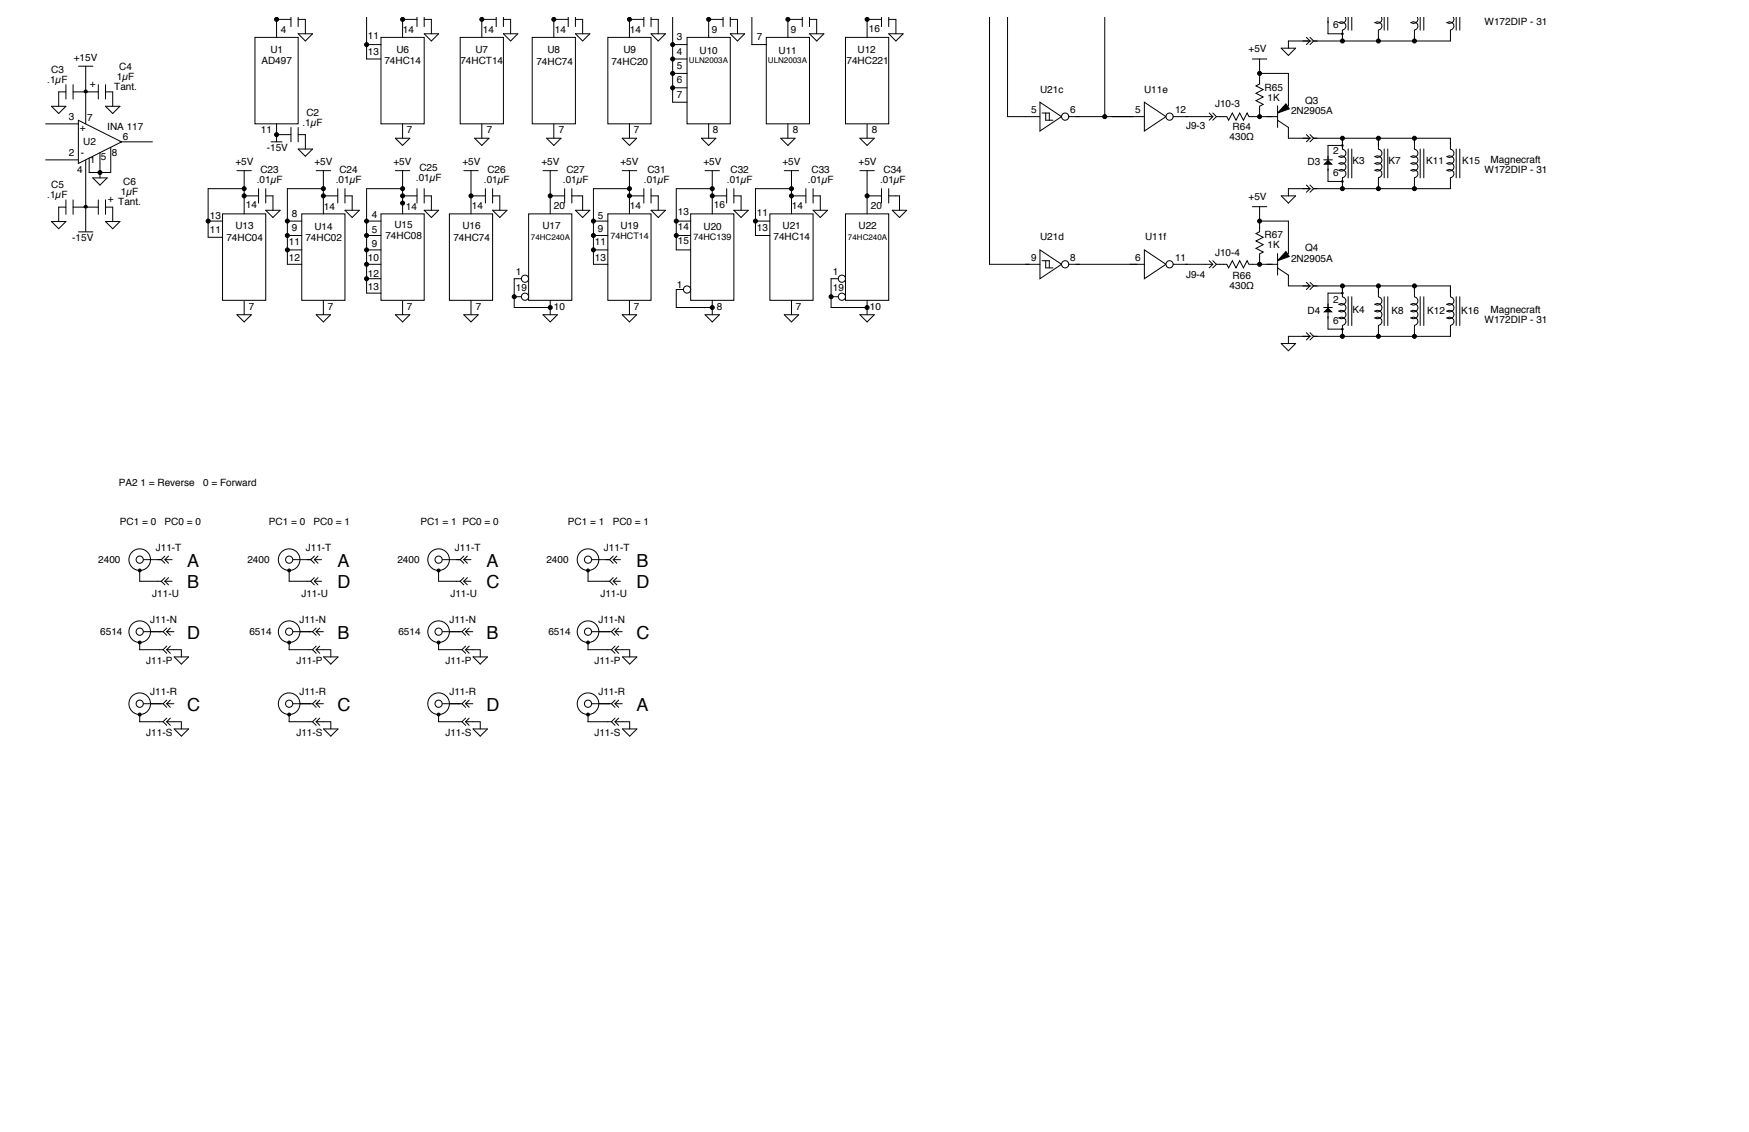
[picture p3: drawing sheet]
<svg xmlns="http://www.w3.org/2000/svg" width="432mm" height="279mm" viewBox="0 0 432 279" stroke-linecap="round" stroke-linejoin="round" font-family="sans-serif">
<g fill="none" stroke="#000" stroke-width=".25">
<path d="M19.4 16.3h3.5M21.2 16.3v14.3M11.3 39.5h8M12.7 26.2h3.6l-1.8 1.8zM16.3 20.9v3.6M16.3 22.7h-1.8v3.5M18 20.9v3.6M18 22.7h6.3M19.3 30.6h-8M19.3 29.7l10.7 5.3-10.7 5.4zM21.2 39.6v17.5M24.3 20.9v3.6"/>
<path d="M24.7 37.7v6.2M26 20.9v3.6M26 22.7h1.8v3.5M26 26.2h3.6l-1.8 1.8zM27.3 36.4v6.2h-5.3v-3.6M37.6 35h-8M12.7 54.7h3.6l-1.8 1.8zM16.3 51.1h-1.8v3.6M16.3 49.3v3.6M18 51.1h6.3M18 49.3v3.6M19.4 57.2h3.5"/>
<path d="M22.9 43.9h3.6l-1.8 1.8zM24.3 49.3v3.6M26 49.3v3.6M26 51.1h1.8v3.6M26 54.7h3.6l-1.8 1.8z"/>
<circle cx="21.2" cy="22.6" r=".36"/>
<circle cx="21.2" cy="51" r=".36"/>
<circle cx="24.7" cy="42.6" r=".49"/>
</g>
<g fill="#000">
<circle cx="21.2" cy="22.6" r=".36"/>
<circle cx="21.2" cy="51" r=".36"/>
<circle cx="24.7" cy="42.6" r=".49"/>
</g>
<path d="M169.6 9.2h10.7v21.4h-10.7z" fill="#fff"/>
<g fill="none" stroke="#000" stroke-width=".25">
<path d="M166.1 4.2v21h3.5M166.1 11h3.5M166.1 14.6h3.5M166.1 18.1h3.5M169.6 9.2h10.7v21.4h-10.7zM175 4.2v5M175 4.8h3.5M178.5 4.2v2.4M180.3 4.2v2.4M180.3 4.8h1.8v3.5M180.3 8.3h3.5l-1.7 1.8zM316.3 11.9h3.6l-1.8 1.8z"/>
<path d="M318.1 10.1v1.8M360.4 4.2v3.3M166.1 21.7h3.5M173.2 34.1h3.5l-1.7 1.8zM175 30.6v3.5M274.5 28.8h8M282.5 25.2l5.4 3.6-5.4 3.5zM244.3 65.2h9.8M360.4 73.2v7.1"/>
<circle cx="166.1" cy="14.6" r=".49"/>
<circle cx="166.1" cy="11" r=".49"/>
<circle cx="166.1" cy="18.1" r=".49"/>
<circle cx="175" cy="4.8" r=".49"/>
<circle cx="166.1" cy="21.7" r=".49"/>
</g>
<g fill="#000">
<circle cx="166.1" cy="11" r=".49"/>
<circle cx="166.1" cy="14.6" r=".49"/>
<circle cx="166.1" cy="18.1" r=".49"/>
<circle cx="175" cy="4.8" r=".49"/>
<circle cx="166.1" cy="21.7" r=".49"/>
</g>
<circle cx="288.7" cy="28.8" r=".89" fill="#fff"/>
<g fill="none" stroke="#000" stroke-width=".25">
<path d="M289.6 28.8h8M279 65.2h3.5M282.5 61.7l5.4 3.5-5.4 3.6z"/>
<circle cx="288.7" cy="28.8" r=".89"/>
</g>
<circle cx="288.7" cy="65.2" r=".89" fill="#fff"/>
<g fill="none" stroke="#000" stroke-width=".25">
<path d="M309.2 14.6h3.6M311 14.6v6.1l-.9 .5 1.8 .9-1.8 .9 1.8 .9-1.8 .9 1.8 1-.9 .4v2.6M311 18.1h7.1v8l-.2 .2M322.5 9.2l.9 .9-.9 .9M323.4 9.2l.9 .9-.9 .9M327.9 4.2v4.1h3.5M332.2 4.2a1.08 1.08 0 0 1-.3 1.4 1.08 1.08 0 0 1-1.4 0l.6-.2 .7 .1 .4 .5 .1 .6-.3 .6-.6 .3v2.6M332.8 4.2v3.3M333.7 4.2v3.3M341 4.2a1.08 1.08 0 0 1-.2 1.4 1.08 1.08 0 0 1-1.4 0l.6-.2 .7 .1 .4 .5 .1 .6-.3 .6-.6 .3v2.6M341.7 4.2v3.3M342.6 4.2v3.3"/>
<path d="M349.9 4.2a1.08 1.08 0 0 1-.2 1.4 1.08 1.08 0 0 1-1.4 0l.6-.2 .7 .1 .4 .5 .1 .6-.3 .6-.6 .3v2.6M350.6 4.2v3.3M351.5 4.2v3.3M358.8 4.2a1.08 1.08 0 0 1-.2 1.4 1.08 1.08 0 0 1-1.4 0l.6-.2 .7 .1 .4 .5 .1 .6-.3 .6-.6 .3v2.6h-40M359.5 4.2v3.3M253.2 28.8h3.5M256.7 25.2l5.4 3.6-5.4 3.5zM315.4 28.8h-7.1l-.4-.9-.9 1.8-.9-1.8-.9 1.8-1-1.8-.9 1.8-.4-.9h-.8M315.4 29.7l2.7 1.8v2.6h40v2.7l.6 .3 .3 .5-.1 .7-.4 .4-.7 .2-.6-.2a1.09 1.09 0 0 1 1.5 .1 1.09 1.09 0 0 1 0 1.4 1.09 1.09 0 0 1-1.5 .1 1.09 1.09 0 0 1 1.5 .1 1.09 1.09 0 0 1 0 1.5 1.09 1.09 0 0 1-1.5 .1l.6-.2 .7 .2 .4 .4 .1 .7-.3 .5-.6 .3v2.7h-40v1.7M315.4 26.1v5.4M317.5 25.6l.8 1.3-2.9 1zM322.5 33.2l.9 .9-.9 .9"/>
<path d="M323.4 33.2l.9 .9-.9 .9M326.8 39.5h2.1M327.9 39.6l.9 .9h-1.8zM331.4 34.1v2.7l.6 .3 .3 .5-.1 .7-.4 .4-.7 .2-.6-.2a1.09 1.09 0 0 1 1.5 .1 1.09 1.09 0 0 1 0 1.4 1.09 1.09 0 0 1-1.5 .1 1.09 1.09 0 0 1 1.5 .1 1.09 1.09 0 0 1 0 1.5 1.09 1.09 0 0 1-1.5 .1l.6-.2 .7 .2 .4 .4 .1 .7-.3 .5-.6 .3v2.7M331.4 35.9h-3.5v8.9h3.5M332.8 36.8v7.1M333.7 36.8v7.1M340.3 34.1v2.7l.6 .3 .3 .5-.1 .7-.4 .4-.7 .2-.6-.2a1.09 1.09 0 0 1 1.5 .1 1.09 1.09 0 0 1 0 1.4 1.09 1.09 0 0 1-1.5 .1 1.09 1.09 0 0 1 1.5 .1 1.09 1.09 0 0 1 0 1.5 1.09 1.09 0 0 1-1.5 .1l.6-.2 .7 .2 .4 .4 .1 .7-.3 .5-.6 .3v2.7M341.7 36.8v7.1M342.6 36.8v7.1M349.2 34.1v2.7l.6 .3 .3 .5-.1 .7-.4 .4-.7 .2-.6-.2a1.09 1.09 0 0 1 1.5 .1 1.09 1.09 0 0 1 0 1.4 1.09 1.09 0 0 1-1.5 .1 1.09 1.09 0 0 1 1.5 .1 1.09 1.09 0 0 1 0 1.5 1.09 1.09 0 0 1-1.5 .1l.6-.2 .7 .2 .4 .4 .1 .7-.3 .5-.6 .3v2.7M350.6 36.8v7.1"/>
<path d="M351.5 36.8v7.1M359.5 36.8v7.1M360.4 36.8v7.1M309.2 51h3.6M311 51v6.2l-.9 .4 1.8 1-1.8 .9 1.8 .9-1.8 .9 1.8 .9-.9 .5v2.5M311 54.6h7.1v8l-.2 .1M316.3 48.3h3.6l-1.8 1.8zM322.5 45.7l.9 .9-.9 .9M323.4 45.7l.9 .9-.9 .9M289.6 65.2h8M302.1 65.2h.8l.4 .9 .9-1.8 1 1.8 .9-1.8 .9 1.8 .9-1.8 .4 .9h7.1M315.4 66.1l2.7 1.8v2.7h40v2.6l.6 .3 .3 .6-.1 .6-.4 .5-.7 .1-.6-.2a1.09 1.09 0 0 1 1.5 .1 1.09 1.09 0 0 1 0 1.5 1.09 1.09 0 0 1-1.5 .1 1.09 1.09 0 0 1 1.5 .1 1.09 1.09 0 0 1 0 1.5 1.09 1.09 0 0 1-1.5 .1l.6-.2 .7 .1 .4 .5 .1 .6-.3 .6-.6 .2v2.7h-40v1.8"/>
<path d="M315.4 62.6v5.3M317.5 62.1l.8 1.2-2.9 1zM322.5 69.7l.9 .9-.9 .9M323.4 69.7l.9 .9-.9 .9M326.8 75.9h2.1M327.9 76.1l.9 .9h-1.8zM331.4 70.6v2.6l.6 .3 .3 .6-.1 .6-.4 .5-.7 .1-.6-.2a1.09 1.09 0 0 1 1.5 .1 1.09 1.09 0 0 1 0 1.5 1.09 1.09 0 0 1-1.5 .1 1.09 1.09 0 0 1 1.5 .1 1.09 1.09 0 0 1 0 1.5 1.09 1.09 0 0 1-1.5 .1l.6-.2 .7 .1 .4 .5 .1 .6-.3 .6-.6 .2v2.7M331.4 72.3h-3.5v8.9h3.5M332.8 73.2v7.1M333.7 73.2v7.1M340.3 70.6v2.6l.6 .3 .3 .6-.1 .6-.4 .5-.7 .1-.6-.2a1.09 1.09 0 0 1 1.5 .1 1.09 1.09 0 0 1 0 1.5 1.09 1.09 0 0 1-1.5 .1 1.09 1.09 0 0 1 1.5 .1 1.09 1.09 0 0 1 0 1.5 1.09 1.09 0 0 1-1.5 .1l.6-.2 .7 .1 .4 .5 .1 .6-.3 .6-.6 .2v2.7M341.7 73.2v7.1"/>
<path d="M342.6 73.2v7.1M349.2 70.6v2.6l.6 .3 .3 .6-.1 .6-.4 .5-.7 .1-.6-.2a1.09 1.09 0 0 1 1.5 .1 1.09 1.09 0 0 1 0 1.5 1.09 1.09 0 0 1-1.5 .1 1.09 1.09 0 0 1 1.5 .1 1.09 1.09 0 0 1 0 1.5 1.09 1.09 0 0 1-1.5 .1l.6-.2 .7 .1 .4 .5 .1 .6-.3 .6-.6 .2v2.7M350.6 73.2v7.1M351.5 73.2v7.1M359.5 73.2v7.1M316.3 84.8h3.6l-1.8 1.8zM322.5 82.1l.9 .9-.9 .9M323.4 82.1l.9 .9-.9 .9"/>
<circle cx="311" cy="18.1" r=".49"/>
<circle cx="331.4" cy="8.3" r=".19"/>
<circle cx="331.4" cy="10.1" r=".49"/>
<circle cx="340.3" cy="10.1" r=".49"/>
<circle cx="349.2" cy="10.1" r=".49"/>
<circle cx="311" cy="28.8" r=".49"/>
<circle cx="331.4" cy="35.9" r=".19"/>
<circle cx="331.4" cy="34.1" r=".49"/>
<circle cx="340.3" cy="34.1" r=".49"/>
<circle cx="349.2" cy="34.1" r=".49"/>
<circle cx="311" cy="54.6" r=".49"/>
<circle cx="331.4" cy="44.8" r=".19"/>
<circle cx="331.4" cy="46.6" r=".49"/>
<circle cx="340.3" cy="46.6" r=".49"/>
<circle cx="349.2" cy="46.6" r=".49"/>
<circle cx="288.7" cy="65.2" r=".89"/>
<circle cx="311" cy="65.2" r=".49"/>
<circle cx="331.4" cy="72.3" r=".19"/>
<circle cx="331.4" cy="70.6" r=".49"/>
<circle cx="340.3" cy="70.6" r=".49"/>
<circle cx="349.2" cy="70.6" r=".49"/>
<circle cx="331.4" cy="81.2" r=".19"/>
<circle cx="331.4" cy="83" r=".49"/>
<circle cx="340.3" cy="83" r=".49"/>
<circle cx="349.2" cy="83" r=".49"/>
</g>
<g fill="#000">
<path d="M317.5 25.6l.8 1.3-2.9 1zM327.9 39.6l.9 .9h-1.8zM317.5 62.1l.8 1.2-2.9 1zM327.9 76.1l.9 .9h-1.8z"/>
<circle cx="311" cy="18.1" r=".49"/>
<circle cx="331.4" cy="8.3" r=".19"/>
<circle cx="331.4" cy="10.1" r=".49"/>
<circle cx="340.3" cy="10.1" r=".49"/>
<circle cx="349.2" cy="10.1" r=".49"/>
<circle cx="311" cy="28.8" r=".49"/>
<circle cx="331.4" cy="35.9" r=".19"/>
<circle cx="331.4" cy="34.1" r=".49"/>
<circle cx="340.3" cy="34.1" r=".49"/>
<circle cx="349.2" cy="34.1" r=".49"/>
<circle cx="311" cy="54.6" r=".49"/>
<circle cx="331.4" cy="44.8" r=".19"/>
<circle cx="331.4" cy="46.6" r=".49"/>
<circle cx="340.3" cy="46.6" r=".49"/>
<circle cx="349.2" cy="46.6" r=".49"/>
<circle cx="311" cy="65.2" r=".49"/>
<circle cx="331.4" cy="72.3" r=".19"/>
<circle cx="331.4" cy="70.6" r=".49"/>
<circle cx="340.3" cy="70.6" r=".49"/>
<circle cx="349.2" cy="70.6" r=".49"/>
<circle cx="331.4" cy="81.2" r=".19"/>
<circle cx="331.4" cy="83" r=".49"/>
<circle cx="340.3" cy="83" r=".49"/>
<circle cx="349.2" cy="83" r=".49"/>
</g>
<path d="M323.4 10.1h.9M323.4 34.1h.9M323.4 46.6h.9M323.4 70.6h.9M323.4 83h.9" fill="none" stroke="#fff" stroke-width=".25"/>
<circle cx="263" cy="28.8" r=".89" fill="#fff"/>
<g fill="none" stroke="#000" stroke-width=".25">
<path d="M257.3 27.9h1.8v1.8M258.2 27.9v1.8h1.7M263.9 28.8h2.6M253.2 65.2h3.5M256.7 61.7l5.4 3.5-5.4 3.6z"/>
<circle cx="263" cy="28.8" r=".89"/>
</g>
<circle cx="263" cy="65.2" r=".89" fill="#fff"/>
<g fill="none" stroke="#000" stroke-width=".25">
<path d="M244.3 4.2v61M248.7 4.2v24.6h4.5M272.7 4.2v24.6M265.6 28.8h14.3M257.3 64.3h1.8v1.8M258.2 64.3v1.8h1.7M280.7 65.2h-16.8"/>
<circle cx="272.7" cy="28.8" r=".49"/>
<circle cx="263" cy="65.2" r=".89"/>
</g>
<circle cx="272.7" cy="28.8" r=".49" fill="#000"/>
<path d="M94.1 9.2h10.6v21.4h-10.6z" fill="#fff"/>
<g fill="none" stroke="#000" stroke-width=".25">
<path d="M90.5 4.2v10.4h3.6M90.5 11h3.6M94.1 9.2h10.6v21.4h-10.6zM99.4 4.2v5M99.4 4.8h3.5M102.9 4.2v2.4M104.7 4.2v2.4M104.7 4.8h1.8v3.5M104.7 8.3h3.6l-1.8 1.8zM97.6 34.1h3.6l-1.8 1.8zM99.4 30.6v3.5M212.3 34.1h3.6l-1.8 1.8z"/>
<path d="M214.1 30.6v3.5"/>
<circle cx="90.5" cy="11" r=".49"/>
<circle cx="99.4" cy="4.8" r=".49"/>
</g>
<g fill="#000">
<circle cx="90.5" cy="11" r=".49"/>
<circle cx="99.4" cy="4.8" r=".49"/>
</g>
<path d="M208.7 9.2h10.7v21.4h-10.7z" fill="#fff"/>
<g fill="none" stroke="#000" stroke-width=".25">
<path d="M208.7 9.2h10.7v21.4h-10.7zM214.1 4.8h3.5M214.1 4.2v5M217.6 4.2v2.4M219.4 4.2v2.4M219.4 4.8h1.8v3.5M219.4 8.3h3.6l-1.8 1.8z"/>
<circle cx="214.1" cy="4.8" r=".49"/>
</g>
<circle cx="214.1" cy="4.8" r=".49" fill="#000"/>
<path d="M74.5 52.8h10.7v21.3h-10.7z" fill="#fff"/>
<g fill="none" stroke="#000" stroke-width=".25">
<path d="M70.9 54.6h3.6M70.9 58.1h3.6M74.5 52.8h10.7v21.3h-10.7zM78.1 42.1h3.5M79.8 48.3h3.6M79.8 42.1v10.7M79.8 46.6h-8.9v18.6h3.6M83.4 46.6v3.5M85.2 46.6v3.5M85.2 48.3h1.7v3.6M85.2 51.9h3.5l-1.8 1.8zM70.9 61.7h3.6"/>
<path d="M78.1 77.7h3.5l-1.8 1.8zM79.8 74.1v3.6M97.6 77.7h3.6l-1.8 1.8zM99.4 74.1v3.6"/>
<circle cx="70.9" cy="58.1" r=".49"/>
<circle cx="70.9" cy="54.6" r=".49"/>
<circle cx="79.8" cy="46.6" r=".49"/>
<circle cx="79.8" cy="48.3" r=".49"/>
<circle cx="70.9" cy="61.7" r=".49"/>
</g>
<g fill="#000">
<circle cx="70.9" cy="54.6" r=".49"/>
<circle cx="70.9" cy="58.1" r=".49"/>
<circle cx="79.8" cy="46.6" r=".49"/>
<circle cx="79.8" cy="48.3" r=".49"/>
<circle cx="70.9" cy="61.7" r=".49"/>
</g>
<path d="M94.1 52.8h10.6v21.3h-10.6z" fill="#fff"/>
<g fill="none" stroke="#000" stroke-width=".25">
<path d="M90.5 46.6v25.7h3.6M90.5 54.6h3.6M90.5 58.1h3.6M90.6 46.6h8.7M94.1 52.8h10.6v21.3h-10.6zM97.6 42.1h3.6M99.4 42.1v10.7M99.4 48.3h3.5M102.9 46.6v3.5M104.7 46.6v3.5M104.7 48.3h1.8v3.6M104.7 51.9h3.6l-1.8 1.8z"/>
<path d="M90.5 68.8h3.6M90.5 65.2h3.6M94.1 61.7h-3.6"/>
<circle cx="90.5" cy="54.6" r=".49"/>
<circle cx="90.5" cy="58.1" r=".49"/>
<circle cx="99.4" cy="48.3" r=".49"/>
<circle cx="99.4" cy="50.1" r=".49"/>
<circle cx="99.4" cy="46.6" r=".49"/>
<circle cx="186.5" cy="54.6" r=".49"/>
<circle cx="90.5" cy="68.8" r=".49"/>
<circle cx="90.5" cy="61.7" r=".49"/>
<circle cx="90.5" cy="65.2" r=".49"/>
</g>
<g fill="#000">
<circle cx="90.5" cy="54.6" r=".49"/>
<circle cx="90.5" cy="58.1" r=".49"/>
<circle cx="99.4" cy="48.3" r=".49"/>
<circle cx="99.4" cy="50.1" r=".49"/>
<circle cx="99.4" cy="46.6" r=".49"/>
<circle cx="186.5" cy="54.6" r=".49"/>
<circle cx="90.5" cy="68.8" r=".49"/>
<circle cx="90.5" cy="61.7" r=".49"/>
<circle cx="90.5" cy="65.2" r=".49"/>
</g>
<path d="M190.1 52.8h10.6v21.3h-10.6z" fill="#fff"/>
<g fill="none" stroke="#000" stroke-width=".25">
<path d="M186.5 54.6h3.6M190.1 52.8h10.6v21.3h-10.6zM195.4 42.1v10.7M195.4 46.6h-8.9v11.5h3.6M195.4 48.3h3.6M197.2 42.1h-3.6M199 46.6v3.5M200.7 46.6v3.5M200.7 48.3h1.8v3.6M200.7 51.9h3.6l-1.8 1.8zM193.6 77.7h3.6l-1.8 1.8zM195.4 74.1v3.6"/>
<circle cx="195.4" cy="46.6" r=".49"/>
<circle cx="195.4" cy="48.3" r=".49"/>
</g>
<g fill="#000">
<circle cx="195.4" cy="46.6" r=".49"/>
<circle cx="195.4" cy="48.3" r=".49"/>
</g>
<path d="M131.4 9.2h10.7v21.4h-10.7z" fill="#fff"/>
<g fill="none" stroke="#000" stroke-width=".25">
<path d="M131.4 9.2h10.7v21.4h-10.7zM136.7 4.2v5M136.7 4.8h3.6M140.3 4.2v2.4M142.1 4.2v2.4M142.1 4.8h1.7v3.5M142.1 8.3h3.5l-1.8 1.8zM135 34.1h3.5l-1.8 1.8zM136.7 30.6v3.5"/>
<circle cx="136.7" cy="4.8" r=".49"/>
</g>
<circle cx="136.7" cy="4.8" r=".49" fill="#000"/>
<path d="M150.1 9.2h10.6v21.4h-10.6z" fill="#fff"/>
<g fill="none" stroke="#000" stroke-width=".25">
<path d="M150.1 9.2h10.6v21.4h-10.6zM155.4 4.8h3.6M155.4 4.2v5M159 4.2v2.4M160.7 4.8h1.8v3.5M160.7 4.2v2.4M160.7 8.3h3.6l-1.8 1.8zM153.6 34.1h3.6l-1.8 1.8zM155.4 30.6v3.5"/>
<circle cx="155.4" cy="4.8" r=".49"/>
</g>
<circle cx="155.4" cy="4.8" r=".49" fill="#000"/>
<path d="M113.6 9.2h10.7v21.4h-10.7z" fill="#fff"/>
<g fill="none" stroke="#000" stroke-width=".25">
<path d="M113.6 9.2h10.7v21.4h-10.7zM118.9 4.2v5M118.9 4.8h3.6M122.5 4.2v2.4M124.3 4.2v2.4M124.3 4.8h1.8v3.5M124.3 8.3h3.5l-1.7 1.8zM117.2 34.1h3.5l-1.8 1.8zM118.9 30.6v3.5"/>
<circle cx="118.9" cy="4.8" r=".49"/>
</g>
<circle cx="118.9" cy="4.8" r=".49" fill="#000"/>
<path d="M110.9 52.8h10.7v21.3h-10.7z" fill="#fff"/>
<g fill="none" stroke="#000" stroke-width=".25">
<path d="M110.9 52.8h10.7v21.3h-10.7zM114.5 42.1h3.6M116.3 42.1v10.7M116.3 48.3h3.5M119.8 46.6v3.5M121.6 46.6v3.5M121.6 48.3h1.8v3.6M121.6 51.9h3.6l-1.8 1.8zM114.5 77.7h3.6l-1.8 1.8zM116.3 74.1v3.6"/>
<circle cx="116.3" cy="48.3" r=".49"/>
<circle cx="146.5" cy="54.6" r=".49"/>
</g>
<g fill="#000">
<circle cx="116.3" cy="48.3" r=".49"/>
<circle cx="146.5" cy="54.6" r=".49"/>
</g>
<path d="M150.1 52.8h10.6v21.3h-10.6z" fill="#fff"/>
<g fill="none" stroke="#000" stroke-width=".25">
<path d="M297.6 28.8h1.8M298.5 27.9l.9 .9M299.4 28.8l-.9 .9M299.4 27.9l.9 .9M300.3 28.8l-.9 .9M302.1 28.8h-1.8M146.5 54.6h3.6M146.5 58.1h3.6M150.1 52.8h10.6v21.3h-10.6zM155.4 42.1v10.7M155.4 46.6h-8.9v18.6h3.6M155.4 48.3h3.6"/>
<path d="M157.2 42.1h-3.6M159 46.6v3.5M160.7 46.6v3.5M160.7 48.3h1.8v3.6M160.7 51.9h3.6l-1.8 1.8zM146.5 61.7h3.6M153.6 77.7h3.6l-1.8 1.8zM155.4 74.1v3.6M297.6 65.2h1.8M298.5 64.3l.9 .9M299.4 65.2l-.9 .9M299.4 64.3l.9 .9"/>
<path d="M300.3 65.2l-.9 .9M302.1 65.2h-1.8"/>
<circle cx="146.5" cy="58.1" r=".49"/>
<circle cx="155.4" cy="46.6" r=".49"/>
<circle cx="155.4" cy="48.3" r=".49"/>
<circle cx="146.5" cy="61.7" r=".49"/>
</g>
<g fill="#000">
<circle cx="146.5" cy="58.1" r=".49"/>
<circle cx="155.4" cy="48.3" r=".49"/>
<circle cx="155.4" cy="46.6" r=".49"/>
<circle cx="146.5" cy="61.7" r=".49"/>
</g>
<path d="M299.4 28.8h.9M299.4 65.2h.9" fill="none" stroke="#fff" stroke-width=".25"/>
<path d="M62.9 9.2h10.7v21.4h-10.7z" fill="#fff"/>
<g fill="none" stroke="#000" stroke-width=".25">
<path d="M62.9 9.2h10.7v21.4h-10.7zM68.3 4.2v5M68.3 4.8h3.5M71.8 4.2v2.4M73.6 4.2v2.4M73.6 4.8h1.8v3.5M73.6 8.3h3.6l-1.8 1.8zM66.9 35h2.7M68.3 30.6v4.4M68.3 33.2h3.5M71.8 31.5v3.5M73.6 31.5v3.5"/>
<path d="M73.6 33.2h1.8v3.6M73.6 36.8h3.6l-1.8 1.8z"/>
<circle cx="68.3" cy="4.8" r=".49"/>
<circle cx="68.3" cy="33.2" r=".49"/>
</g>
<g fill="#000">
<circle cx="68.3" cy="4.8" r=".49"/>
<circle cx="68.3" cy="33.2" r=".49"/>
</g>
<path d="M170.5 52.8h10.7v21.3h-10.7z" fill="#fff"/>
<g fill="none" stroke="#000" stroke-width=".25">
<path d="M167 54.6h3.5M167 58.1h3.5M170.5 52.8h10.7v21.3h-10.7zM174.1 42.1h3.5M175.8 48.3h3.6M175.8 42.1v10.7M175.8 46.6h-8.8v15.1h3.5M179.4 46.6v3.5M181.2 46.6v3.5M181.2 48.3h1.8v3.6M181.2 51.9h3.5l-1.7 1.8zM174.1 77.7h3.5l-1.8 1.8z"/>
<path d="M175.8 74.1v3.6"/>
<circle cx="167" cy="58.1" r=".49"/>
<circle cx="167" cy="54.6" r=".49"/>
<circle cx="175.8" cy="46.6" r=".49"/>
<circle cx="175.8" cy="48.3" r=".49"/>
</g>
<g fill="#000">
<circle cx="167" cy="54.6" r=".49"/>
<circle cx="167" cy="58.1" r=".49"/>
<circle cx="175.8" cy="46.6" r=".49"/>
<circle cx="175.8" cy="48.3" r=".49"/>
</g>
<circle cx="169.6" cy="71.5" r=".89" fill="#fff"/>
<g fill="none" stroke="#000" stroke-width=".25">
<path d="M168.7 71.5h-1.7v4.4h8.8"/>
<circle cx="169.6" cy="71.5" r=".89"/>
<circle cx="175.8" cy="75.9" r=".49"/>
</g>
<circle cx="175.8" cy="75.9" r=".49" fill="#000"/>
<path d="M208.7 52.8h10.7v21.3h-10.7z" fill="#fff"/>
<g fill="none" stroke="#000" stroke-width=".25">
<path d="M208.7 52.8h10.7v21.3h-10.7zM212.3 42.1h3.6M214.1 42.1v10.7M214.1 48.3h3.5M217.6 46.6v3.5M219.4 46.6v3.5M219.4 48.3h1.8M220.3 51.9h3.6l-1.8 1.8zM222.1 48.3v3.6M205.2 73.2h1.8M207 68.8h-1.8v7.1h8.9M212.3 77.7h3.6l-1.8 1.8z"/>
<path d="M214.1 74.1v3.6"/>
<circle cx="214.1" cy="48.3" r=".49"/>
<circle cx="205.2" cy="73.2" r=".49"/>
<circle cx="214.1" cy="75.9" r=".49"/>
</g>
<g fill="#000">
<circle cx="214.1" cy="48.3" r=".49"/>
<circle cx="205.2" cy="73.2" r=".49"/>
<circle cx="214.1" cy="75.9" r=".49"/>
</g>
<circle cx="207.8" cy="73.2" r=".89" fill="#fff"/>
<circle cx="207.8" cy="73.2" r=".89" fill="none" stroke="#000" stroke-width=".25"/>
<circle cx="207.8" cy="68.8" r=".89" fill="#fff"/>
<g fill="none" stroke="#000" stroke-width=".25">
<path d="M221.2 48.3h.9"/>
<circle cx="207.8" cy="68.8" r=".89"/>
</g>
<path d="M130.5 52.8h10.7v21.3h-10.7z" fill="#fff"/>
<g fill="none" stroke="#000" stroke-width=".25">
<path d="M130.5 52.8h10.7v21.3h-10.7zM134.1 42.1h3.5M135.8 42.1v10.7M135.8 48.3h3.6M139.4 46.6v3.5M141.2 46.6v3.5M141.2 48.3h1.8M142.1 51.9h3.5l-1.8 1.8zM143.8 48.3v3.6M127 73.2h1.7M128.7 68.8h-1.7v7.1h8.8M134.1 77.7h3.5l-1.8 1.8z"/>
<path d="M135.8 74.1v3.6"/>
<circle cx="135.8" cy="48.3" r=".49"/>
<circle cx="127" cy="73.2" r=".49"/>
<circle cx="135.8" cy="75.9" r=".49"/>
</g>
<g fill="#000">
<circle cx="135.8" cy="48.3" r=".49"/>
<circle cx="127" cy="73.2" r=".49"/>
<circle cx="135.8" cy="75.9" r=".49"/>
</g>
<circle cx="129.6" cy="73.2" r=".89" fill="#fff"/>
<circle cx="129.6" cy="73.2" r=".89" fill="none" stroke="#000" stroke-width=".25"/>
<circle cx="129.6" cy="68.8" r=".89" fill="#fff"/>
<g fill="none" stroke="#000" stroke-width=".25">
<path d="M143 48.3h.8"/>
<circle cx="129.6" cy="68.8" r=".89"/>
</g>
<path d="M189.2 9.2h10.6v21.4h-10.6z" fill="#fff"/>
<g fill="none" stroke="#000" stroke-width=".25">
<path d="M185.6 4.2v6.8h3.6M189.2 9.2h10.6v21.4h-10.6zM194.5 4.8h3.6M194.5 4.2v5M198.1 4.2v2.4M199.8 4.2v2.4M199.8 4.8h1.8v3.5M199.8 8.3h3.6l-1.8 1.8zM192.7 34.1h3.6l-1.8 1.8zM194.5 30.6v3.5M58.5 77.7h3.6l-1.8 1.8zM60.3 74.1v3.6"/>
<circle cx="194.5" cy="4.8" r=".49"/>
</g>
<circle cx="194.5" cy="4.8" r=".49" fill="#000"/>
<path d="M54.9 52.8h10.7v21.3h-10.7z" fill="#fff"/>
<g fill="none" stroke="#000" stroke-width=".25">
<path d="M51.4 55v3.6h3.5M54.9 52.8h10.7v21.3h-10.7zM58.5 42.1h3.6M60.3 42.1v10.7M60.3 46.6h-8.9v8h3.5M60.3 48.3h3.5M63.8 46.6v3.5M65.6 46.6v3.5M65.6 48.3h1.8v3.6M65.6 51.9h3.6l-1.8 1.8zM34.5 138.1v5.4"/>
<circle cx="51.4" cy="54.6" r=".49"/>
<circle cx="60.3" cy="46.6" r=".49"/>
<circle cx="60.3" cy="48.3" r=".49"/>
</g>
<g fill="#000">
<circle cx="51.4" cy="54.6" r=".49"/>
<circle cx="60.3" cy="46.6" r=".49"/>
<circle cx="60.3" cy="48.3" r=".49"/>
</g>
<circle cx="34.5" cy="138.1" r="2.67" fill="#fff"/>
<g fill="none" stroke="#000" stroke-width=".25">
<path d="M34.5 138.1h5.3"/>
<circle cx="34.5" cy="138.1" r="2.67"/>
</g>
<circle cx="34.5" cy="138.1" r=".89" fill="#fff"/>
<g fill="none" stroke="#000" stroke-width=".25">
<path d="M38.9 138.1h.9M39.8 138.1l.9 .9M40.7 138.1l.9 .9M40.7 137.2l-.9 .9M40.7 138.1h1.8M41.6 137.2l-.9 .9M34.5 143.5h5.3M34.5 155.9v4.5M35.4 155.9h4.9M39.8 143.5l.9 .9M40.3 155.9l.9 .9M40.7 143.5l.9 .9"/>
<path d="M40.7 142.6l-.9 .9M40.7 143.5h1.8M41.2 155.9l.9 .9M41.2 155l-.9 .9M41.2 155.9h1.7M41.2 159.5l-.9 .9M41.6 142.6l-.9 .9M42.1 155l-.9 .9M42.1 159.5l-.9 .9M34.4 160.4h5.9M40.3 160.4l.9 .8M41.2 160.4l.9 .8"/>
<path d="M41.2 160.4h3.5M43 162.1h3.6l-1.8 1.8zM44.8 160.4v1.7"/>
<circle cx="34.5" cy="138.1" r=".89"/>
<circle cx="34.5" cy="140.8" r=".36"/>
</g>
<circle cx="34.5" cy="140.8" r=".36" fill="#000"/>
<circle cx="34.5" cy="155.9" r="2.67" fill="#fff"/>
<g fill="none" stroke="#000" stroke-width=".25">
<path d="M34.5 155.9h5.3"/>
<circle cx="34.5" cy="155.9" r="2.67"/>
</g>
<circle cx="34.5" cy="155.9" r=".89" fill="#fff"/>
<g fill="none" stroke="#000" stroke-width=".25">
<path d="M34.4 178.1h5.9M34.5 173.7v4.4M40.3 173.7l.9 .9M40.3 173.7h-4.9M40.3 178.1l.9 .9M41.2 173.7l.9 .9M41.2 172.8l-.9 .9M41.2 173.7h1.7M41.2 178.1l.9 .9M41.2 177.2l-.9 .9M41.2 178.1h3.5M42.1 172.8l-.9 .9"/>
<path d="M42.1 177.2l-.9 .9M43 179.9h3.6l-1.8 1.8zM44.8 178.1v1.8"/>
<circle cx="34.5" cy="155.9" r=".89"/>
<circle cx="34.5" cy="158.6" r=".36"/>
</g>
<circle cx="34.5" cy="158.6" r=".36" fill="#000"/>
<circle cx="34.5" cy="173.7" r="2.67" fill="#fff"/>
<g fill="none" stroke="#000" stroke-width=".25">
<path d="M34.5 173.7h5.3"/>
<circle cx="34.5" cy="173.7" r="2.67"/>
</g>
<circle cx="34.5" cy="173.7" r=".89" fill="#fff"/>
<g fill="none" stroke="#000" stroke-width=".25">
<path d="M71.4 138.1v5.4"/>
<circle cx="34.5" cy="173.7" r=".89"/>
<circle cx="34.5" cy="176.4" r=".36"/>
</g>
<circle cx="34.5" cy="176.4" r=".36" fill="#000"/>
<circle cx="71.4" cy="138.1" r="2.67" fill="#fff"/>
<g fill="none" stroke="#000" stroke-width=".25">
<path d="M71.4 138.1h5.3"/>
<circle cx="71.4" cy="138.1" r="2.67"/>
</g>
<circle cx="71.4" cy="138.1" r=".89" fill="#fff"/>
<g fill="none" stroke="#000" stroke-width=".25">
<path d="M75.8 138.1h.9M76.7 138.1l.9 .9M77.6 138.1l.9 .9M77.6 137.2l-.9 .9M77.6 138.1h1.8M78.5 137.2l-.9 .9M71.4 143.5h5.3M71.4 155.9v4.5M72.3 155.9h4.9M76.7 143.5l.9 .9M77.2 155.9l.9 .9M77.6 143.5l.9 .9"/>
<path d="M77.6 142.6l-.9 .9M77.6 143.5h1.8M78.1 155.9l.8 .9M78.1 155l-.9 .9M78.1 155.9h1.7M78.1 159.5l-.9 .9M78.5 142.6l-.9 .9M78.9 155l-.8 .9M78.9 159.5l-.8 .9M71.3 160.4h5.9M77.2 160.4l.9 .8M78.1 160.4l.8 .8"/>
<path d="M78.1 160.4h3.5M79.9 162.1h3.6l-1.8 1.8zM81.7 160.4v1.7"/>
<circle cx="71.4" cy="138.1" r=".89"/>
<circle cx="71.4" cy="140.8" r=".36"/>
</g>
<circle cx="71.4" cy="140.8" r=".36" fill="#000"/>
<circle cx="71.4" cy="155.9" r="2.67" fill="#fff"/>
<g fill="none" stroke="#000" stroke-width=".25">
<path d="M71.4 155.9h5.3"/>
<circle cx="71.4" cy="155.9" r="2.67"/>
</g>
<circle cx="71.4" cy="155.9" r=".89" fill="#fff"/>
<g fill="none" stroke="#000" stroke-width=".25">
<path d="M71.3 178.1h5.9M71.4 173.7v4.4M77.2 173.7h-4.9M77.2 173.7l.9 .9M77.2 178.1l.9 .9M78.1 173.7l.8 .9M78.1 172.8l-.9 .9M78.1 173.7h1.7M78.1 178.1l.8 .9M78.1 177.2l-.9 .9M78.1 178.1h3.5M78.9 172.8l-.8 .9"/>
<path d="M78.9 177.2l-.8 .9M79.9 179.9h3.6l-1.8 1.8zM81.7 178.1v1.8"/>
<circle cx="71.4" cy="155.9" r=".89"/>
<circle cx="71.4" cy="158.6" r=".36"/>
</g>
<circle cx="71.4" cy="158.6" r=".36" fill="#000"/>
<circle cx="71.4" cy="173.7" r="2.67" fill="#fff"/>
<g fill="none" stroke="#000" stroke-width=".25">
<path d="M71.4 173.7h5.3"/>
<circle cx="71.4" cy="173.7" r="2.67"/>
</g>
<circle cx="71.4" cy="173.7" r=".89" fill="#fff"/>
<g fill="none" stroke="#000" stroke-width=".25">
<path d="M108.3 138.1v5.4"/>
<circle cx="71.4" cy="173.7" r=".89"/>
<circle cx="71.4" cy="176.4" r=".36"/>
</g>
<circle cx="71.4" cy="176.4" r=".36" fill="#000"/>
<circle cx="108.3" cy="138.1" r="2.67" fill="#fff"/>
<g fill="none" stroke="#000" stroke-width=".25">
<path d="M108.3 138.1h5.3"/>
<circle cx="108.3" cy="138.1" r="2.67"/>
</g>
<circle cx="108.3" cy="138.1" r=".89" fill="#fff"/>
<g fill="none" stroke="#000" stroke-width=".25">
<path d="M112.7 138.1h.9M113.6 138.1l.9 .9M114.5 138.1l.9 .9M114.5 137.2l-.9 .9M114.5 138.1h1.8M115.4 137.2l-.9 .9M108.3 143.5h5.3M108.3 155.9l-.1 4.5h5.9M109.2 155.9h4.9M113.6 143.5l.9 .9M114.1 155.9l.8 .9M114.5 143.5l.9 .9"/>
<path d="M114.5 142.6l-.9 .9M114.5 143.5h1.8M114.9 155.9l.9 .9M114.9 155l-.8 .9M114.9 155.9h1.8M114.9 159.5l-.8 .9M115.4 142.6l-.9 .9M115.8 155l-.9 .9M115.8 159.5l-.9 .9M114.1 160.4l.8 .8M114.9 160.4l.9 .8M114.9 160.4h3.6"/>
<path d="M116.8 162.1h3.5l-1.7 1.8zM118.6 160.4v1.7"/>
<circle cx="108.3" cy="138.1" r=".89"/>
<circle cx="108.3" cy="140.8" r=".36"/>
</g>
<circle cx="108.3" cy="140.8" r=".36" fill="#000"/>
<circle cx="108.3" cy="155.9" r="2.67" fill="#fff"/>
<g fill="none" stroke="#000" stroke-width=".25">
<path d="M108.3 155.9h5.3"/>
<circle cx="108.3" cy="155.9" r="2.67"/>
</g>
<circle cx="108.3" cy="155.9" r=".89" fill="#fff"/>
<g fill="none" stroke="#000" stroke-width=".25">
<path d="M108.3 173.7l-.1 4.4h5.9M114.1 173.7h-4.9M114.1 173.7l.8 .9M114.1 178.1l.8 .9M114.9 173.7l.9 .9M114.9 172.8l-.8 .9M114.9 173.7h1.8M114.9 178.1l.9 .9M114.9 177.2l-.8 .9M114.9 178.1h3.6M115.8 172.8l-.9 .9M115.8 177.2l-.9 .9"/>
<path d="M116.8 179.9h3.5l-1.7 1.8zM118.6 178.1v1.8"/>
<circle cx="108.3" cy="155.9" r=".89"/>
<circle cx="108.3" cy="158.6" r=".36"/>
</g>
<circle cx="108.3" cy="158.6" r=".36" fill="#000"/>
<circle cx="108.3" cy="173.7" r="2.67" fill="#fff"/>
<g fill="none" stroke="#000" stroke-width=".25">
<path d="M108.3 173.7h5.3"/>
<circle cx="108.3" cy="173.7" r="2.67"/>
</g>
<circle cx="108.3" cy="173.7" r=".89" fill="#fff"/>
<g fill="none" stroke="#000" stroke-width=".25">
<path d="M145.2 138.1v5.4"/>
<circle cx="108.3" cy="173.7" r=".89"/>
<circle cx="108.3" cy="176.4" r=".36"/>
</g>
<circle cx="108.3" cy="176.4" r=".36" fill="#000"/>
<circle cx="145.2" cy="138.1" r="2.67" fill="#fff"/>
<g fill="none" stroke="#000" stroke-width=".25">
<path d="M145.2 138.1h5.3"/>
<circle cx="145.2" cy="138.1" r="2.67"/>
</g>
<circle cx="145.2" cy="138.1" r=".89" fill="#fff"/>
<g fill="none" stroke="#000" stroke-width=".25">
<path d="M149.6 138.1h.9M150.5 138.1l.9 .9M151.4 137.2l-.9 .9M151.4 138.1l.9 .9M151.4 138.1h1.8M152.3 137.2l-.9 .9M145.2 143.5h5.3M145.2 155.9v4.5M146.1 155.9h4.9M150.5 143.5l.9 .9M151 155.9l.8 .9M151.4 142.6l-.9 .9"/>
<path d="M151.4 143.5l.9 .9M151.4 143.5h1.8M151.8 155l-.8 .9M151.8 159.5l-.8 .9M151.8 155.9l.9 .9M151.8 155.9h1.8M152.3 142.6l-.9 .9M152.7 155l-.9 .9M152.7 159.5l-.9 .9M145.1 160.4h5.9M151 160.4l.8 .8M151.8 160.4l.9 .8"/>
<path d="M151.8 160.4h3.6M153.7 162.1h3.5l-1.7 1.8zM155.5 160.4v1.7"/>
<circle cx="145.2" cy="138.1" r=".89"/>
<circle cx="145.2" cy="140.8" r=".36"/>
</g>
<circle cx="145.2" cy="140.8" r=".36" fill="#000"/>
<circle cx="145.2" cy="155.9" r="2.67" fill="#fff"/>
<g fill="none" stroke="#000" stroke-width=".25">
<path d="M145.2 155.9h5.3"/>
<circle cx="145.2" cy="155.9" r="2.67"/>
</g>
<circle cx="145.2" cy="155.9" r=".89" fill="#fff"/>
<g fill="none" stroke="#000" stroke-width=".25">
<path d="M145.1 178.1h5.9M145.2 173.7v4.4M151 173.7l.8 .9M151 173.7h-4.9M151 178.1l.8 .9M151.8 172.8l-.8 .9M151.8 177.2l-.8 .9M151.8 173.7l.9 .9M151.8 173.7h1.8M151.8 178.1l.9 .9M151.8 178.1h3.6M152.7 172.8l-.9 .9"/>
<path d="M152.7 177.2l-.9 .9M153.7 179.9h3.5l-1.7 1.8zM155.5 178.1v1.8"/>
<circle cx="145.2" cy="155.9" r=".89"/>
<circle cx="145.2" cy="158.6" r=".36"/>
</g>
<circle cx="145.2" cy="158.6" r=".36" fill="#000"/>
<circle cx="145.2" cy="173.7" r="2.67" fill="#fff"/>
<g fill="none" stroke="#000" stroke-width=".25">
<path d="M145.2 173.7h5.3"/>
<circle cx="145.2" cy="173.7" r="2.67"/>
</g>
<circle cx="145.2" cy="173.7" r=".89" fill="#fff"/>
<g fill="none" stroke="#000" stroke-width=".25">
<circle cx="145.2" cy="173.7" r=".89"/>
<circle cx="145.2" cy="176.4" r=".36"/>
</g>
<circle cx="145.2" cy="176.4" r=".36" fill="#000"/>
<g font-size="4.4">
<text x="46.2" y="139.9">A</text>
<text x="83.3" y="139.9">A</text>
<text x="120.1" y="139.9">A</text>
<text x="157.1" y="139.9">B</text>
<text x="46.2" y="145">B</text>
<text x="83.3" y="145">D</text>
<text x="120.1" y="145">C</text>
<text x="157.1" y="145">D</text>
<text x="46.2" y="157.6">D</text>
<text x="83.3" y="157.6">B</text>
<text x="120.1" y="157.6">B</text>
<text x="157.1" y="157.6">C</text>
<text x="46.2" y="175.4">C</text>
<text x="83.3" y="175.4">C</text>
<text x="120.1" y="175.4">D</text>
<text x="157.1" y="175.4">A</text>
</g>
<g font-size="2.5">
<text x="333.9" y="4">K2</text>
<text x="342.8" y="4">K6</text>
<text x="368" y="3.8">Magnecraft</text>
<text x="69.3" y="8.2">4</text>
<text x="90.8" y="9.7">11</text>
<text x="99.5" y="8.2">14</text>
<text x="119.2" y="8.2">14</text>
<text x="137" y="8.2">14</text>
<text x="155.5" y="8.2">14</text>
<text x="167.1" y="10">3</text>
<text x="175.8" y="8.2">9</text>
<text x="186.9" y="10">7</text>
<text x="195.3" y="8.2">9</text>
<text x="214.5" y="8">16</text>
<text x="329.1" y="7">6</text>
<text x="366.5" y="6.3">W172DIP - 31</text>
<text x="18.2" y="15.2">+15V</text>
<text x="29.5" y="17.4">C4</text>
<text x="64.5" y="15.9">AD497</text>
<text x="66.7" y="13.2">U1</text>
<text x="90.8" y="13.7">13</text>
<text x="94.9" y="15.9">74HC14</text>
<text x="97.9" y="13.2">U6</text>
<text x="113.7" y="15.9">74HCT14</text>
<text x="117.4" y="13.2">U7</text>
<text x="132.4" y="16.1">74HC74</text>
<text x="135.1" y="13.2">U8</text>
<text x="151" y="16.1">74HC20</text>
<text x="153.9" y="13.2">U9</text>
<text x="167.1" y="13.7">4</text>
<text x="167.1" y="17.1">5</text>
<text x="172.7" y="13.4">U10</text>
<text x="192.2" y="13.4">U11</text>
<text x="209" y="15.9">74HC221</text>
<text x="211.7" y="13.2">U12</text>
<text x="308.3" y="12.9">+5V</text>
<text x="11.7" y="20.6">.1µF</text>
<text x="12.7" y="18.1">C3</text>
<text x="22.2" y="21.6">+</text>
<text x="28.2" y="22.3">Tant.</text>
<text x="28.8" y="19.8">1µF</text>
<text x="167.1" y="20.6">6</text>
<text x="256.8" y="23.1">U21c</text>
<text x="282.5" y="23.1">U11e</text>
<text x="312.2" y="22.6">R65</text>
<text x="17" y="29.7">3</text>
<text x="21.6" y="30">7</text>
<text x="75.6" y="28.7">C2</text>
<text x="167.1" y="24.3">7</text>
<text x="254.5" y="28">5</text>
<text x="264.2" y="28">6</text>
<text x="280.2" y="28">5</text>
<text x="290.1" y="28">12</text>
<text x="300" y="26.5">J10-3</text>
<text x="312.9" y="25">1K</text>
<text x="318.8" y="28.2">2N2905A</text>
<text x="322.2" y="25.8">Q3</text>
<text x="19.7" y="32.4">+</text>
<text x="20.6" y="35.9">U2</text>
<text x="26.5" y="32.2">INA 117</text>
<text x="30.3" y="34.7">6</text>
<text x="64.4" y="32.9">11</text>
<text x="74.6" y="31.2">.1µF</text>
<text x="100.5" y="32.9">7</text>
<text x="120.2" y="32.9">7</text>
<text x="138" y="32.9">7</text>
<text x="156.5" y="32.9">7</text>
<text x="176" y="32.9">8</text>
<text x="195.8" y="32.9">8</text>
<text x="215.3" y="32.9">8</text>
<text x="292.8" y="31.9">J9-3</text>
<text x="303.6" y="34.7">430Ω</text>
<text x="304.3" y="32.2">R64</text>
<text x="17" y="38.6">2</text>
<text x="19.9" y="38.6">-</text>
<text x="22.2" y="40.3">1</text>
<text x="24.9" y="39.6">5</text>
<text x="27.6" y="38.6">8</text>
<text x="58.1" y="40.8">+5V</text>
<text x="65.9" y="37.4">-15V</text>
<text x="77.6" y="40.8">+5V</text>
<text x="97.1" y="40.8">+5V</text>
<text x="114.2" y="40.8">+5V</text>
<text x="133.7" y="40.8">+5V</text>
<text x="153.2" y="40.8">+5V</text>
<text x="173.7" y="40.8">+5V</text>
<text x="193.2" y="40.8">+5V</text>
<text x="211.9" y="40.8">+5V</text>
<text x="322.8" y="40.8">D3</text>
<text x="329.1" y="38.1">2</text>
<text x="333.9" y="40.6">K3</text>
<text x="342.8" y="40.6">K7</text>
<text x="352.1" y="40.6">K11</text>
<text x="361" y="40.6">K15</text>
<text x="368" y="40.3">Magnecraft</text>
<text x="12.7" y="46.5">C5</text>
<text x="19.1" y="42.8">4</text>
<text x="30.4" y="45.8">C6</text>
<text x="63.4" y="45.3">.01µF</text>
<text x="64.3" y="42.8">C23</text>
<text x="82.9" y="45.3">.01µF</text>
<text x="83.8" y="42.8">C24</text>
<text x="102.7" y="44.8">.01µF</text>
<text x="103.5" y="42.3">C25</text>
<text x="119.5" y="45.3">.01µF</text>
<text x="120.3" y="42.8">C26</text>
<text x="139" y="45.3">.01µF</text>
<text x="139.8" y="42.8">C27</text>
<text x="159" y="45.3">.01µF</text>
<text x="159.8" y="42.8">C31</text>
<text x="179.5" y="45.3">.01µF</text>
<text x="180.3" y="42.8">C32</text>
<text x="199.5" y="45.3">.01µF</text>
<text x="200.3" y="42.8">C33</text>
<text x="217.3" y="45.3">.01µF</text>
<text x="218.1" y="42.8">C34</text>
<text x="329.1" y="43.6">6</text>
<text x="366.5" y="42.8">W172DIP - 31</text>
<text x="11.7" y="49">.1µF</text>
<text x="26.6" y="50">+</text>
<text x="29.2" y="50.7">Tant.</text>
<text x="29.8" y="48.2">1µF</text>
<text x="60.7" y="51.5">14</text>
<text x="72.1" y="53.7">8</text>
<text x="80" y="52">14</text>
<text x="91.8" y="53.9">4</text>
<text x="100.2" y="52">14</text>
<text x="116.5" y="51.7">14</text>
<text x="136.8" y="51.7">20</text>
<text x="155.5" y="51.7">14</text>
<text x="167.4" y="53.2">13</text>
<text x="176.3" y="51.5">16</text>
<text x="186.9" y="53.4">11</text>
<text x="195.5" y="51.7">14</text>
<text x="215" y="51.7">20</text>
<text x="308.3" y="49.5">+5V</text>
<text x="17.9" y="59.6">-15V</text>
<text x="51.8" y="54.2">13</text>
<text x="51.8" y="57.6">11</text>
<text x="55.9" y="59.6">74HC04</text>
<text x="58.1" y="56.6">U13</text>
<text x="72.1" y="57.1">9</text>
<text x="75.4" y="59.6">74HC02</text>
<text x="77.6" y="56.9">U14</text>
<text x="91.8" y="57.6">5</text>
<text x="95.1" y="59.1">74HC08</text>
<text x="97.4" y="56.4">U15</text>
<text x="111.9" y="59.6">74HC74</text>
<text x="114.2" y="56.6">U16</text>
<text x="133.9" y="56.6">U17</text>
<text x="147.6" y="54.2">5</text>
<text x="147.6" y="57.4">9</text>
<text x="153.2" y="56.6">U19</text>
<text x="167.4" y="56.9">14</text>
<text x="173.7" y="56.9">U20</text>
<text x="186.9" y="57.1">13</text>
<text x="191" y="59.4">74HC14</text>
<text x="193.2" y="56.6">U21</text>
<text x="211.9" y="56.6">U22</text>
<text x="256.8" y="59.4">U21d</text>
<text x="282.7" y="59.4">U11f</text>
<text x="312.2" y="58.9">R67</text>
<text x="71.3" y="60.6">11</text>
<text x="71.3" y="64.3">12</text>
<text x="90.8" y="64.3">10</text>
<text x="91.8" y="61.1">9</text>
<text x="146.9" y="60.6">11</text>
<text x="146.9" y="64.3">13</text>
<text x="167.4" y="60.3">15</text>
<text x="254.5" y="64.3">9</text>
<text x="264.2" y="64.3">8</text>
<text x="280.2" y="64.3">6</text>
<text x="290.1" y="64.3">11</text>
<text x="300" y="63.1">J10-4</text>
<text x="312.9" y="61.3">1K</text>
<text x="318.8" y="64.5">2N2905A</text>
<text x="322.2" y="62.1">Q4</text>
<text x="90.8" y="71.5">13</text>
<text x="90.8" y="68.2">12</text>
<text x="127.4" y="67.8">1</text>
<text x="127.4" y="71.7">19</text>
<text x="167.1" y="71">1</text>
<text x="205.7" y="67.8">1</text>
<text x="205.7" y="71.7">19</text>
<text x="292.8" y="68.5">J9-4</text>
<text x="303.6" y="71.2">430Ω</text>
<text x="304.3" y="68.7">R66</text>
<text x="61.4" y="76.4">7</text>
<text x="80.9" y="76.4">7</text>
<text x="100.5" y="76.4">7</text>
<text x="117.5" y="76.4">7</text>
<text x="136.8" y="76.4">10</text>
<text x="156.5" y="76.4">7</text>
<text x="177" y="76.4">8</text>
<text x="196.5" y="76.4">7</text>
<text x="214.8" y="76.4">10</text>
<text x="322.8" y="77.4">D4</text>
<text x="329.1" y="74.7">2</text>
<text x="333.9" y="77.1">K4</text>
<text x="343.6" y="77.4">K8</text>
<text x="352.3" y="77.4">K12</text>
<text x="360.7" y="77.4">K16</text>
<text x="368" y="77.1">Magnecraft</text>
<text x="329.1" y="79.9">6</text>
<text x="366.5" y="79.6">W172DIP - 31</text>
<text x="29.3" y="119.9">PA2 1 = Reverse</text>
<text x="50.1" y="119.9">0 = Forward</text>
<text x="29.6" y="129.5">PC1 = 0</text>
<text x="40.6" y="129.5">PC0 = 0</text>
<text x="66.4" y="129.5">PC1 = 0</text>
<text x="77.4" y="129.5">PC0 = 1</text>
<text x="103.8" y="129.5">PC1 = 1 PC0 = 0</text>
<text x="140.2" y="129.5">PC1 = 1</text>
<text x="151.3" y="129.5">PC0 = 1</text>
<text x="38.5" y="135.9">J11-T</text>
<text x="75.5" y="135.9">J11-T</text>
<text x="112.3" y="135.9">J11-T</text>
<text x="149.1" y="135.9">J11-T</text>
<text x="24.3" y="138.9">2400</text>
<text x="61.1" y="138.9">2400</text>
<text x="98.1" y="138.9">2400</text>
<text x="134.9" y="138.9">2400</text>
<text x="37.6" y="147.3">J11-U</text>
<text x="74.4" y="147.3">J11-U</text>
<text x="111.2" y="147.3">J11-U</text>
<text x="148.2" y="147.3">J11-U</text>
<text x="37.1" y="153.7">J11-N</text>
<text x="73.9" y="153.7">J11-N</text>
<text x="110.9" y="153.7">J11-N</text>
<text x="147.7" y="153.7">J11-N</text>
<text x="24.8" y="156.7">6514</text>
<text x="61.6" y="156.7">6514</text>
<text x="98.4" y="156.7">6514</text>
<text x="135.4" y="156.7">6514</text>
<text x="36.1" y="163.8">J11-P</text>
<text x="73.2" y="163.8">J11-P</text>
<text x="110" y="163.8">J11-P</text>
<text x="146.8" y="163.8">J11-P</text>
<text x="37.1" y="171.5">J11-R</text>
<text x="73.9" y="171.5">J11-R</text>
<text x="110.9" y="171.5">J11-R</text>
<text x="147.7" y="171.5">J11-R</text>
<text x="36.1" y="181.6">J11-S</text>
<text x="73.2" y="181.6">J11-S</text>
<text x="110" y="181.6">J11-S</text>
<text x="146.8" y="181.6">J11-S</text>
</g>
<g font-size="2.2">
<text x="150.7" y="59.1">74HCT14</text>
<text x="171.2" y="59.4">74HC139</text>
</g>
<g font-size="2">
<text x="170.1" y="15.6">ULN2003A</text>
<text x="189.6" y="15.6">ULN2003A</text>
<text x="131.1" y="59.4">74HC240A</text>
<text x="209.4" y="59.4">74HC240A</text>
</g>
</svg>
